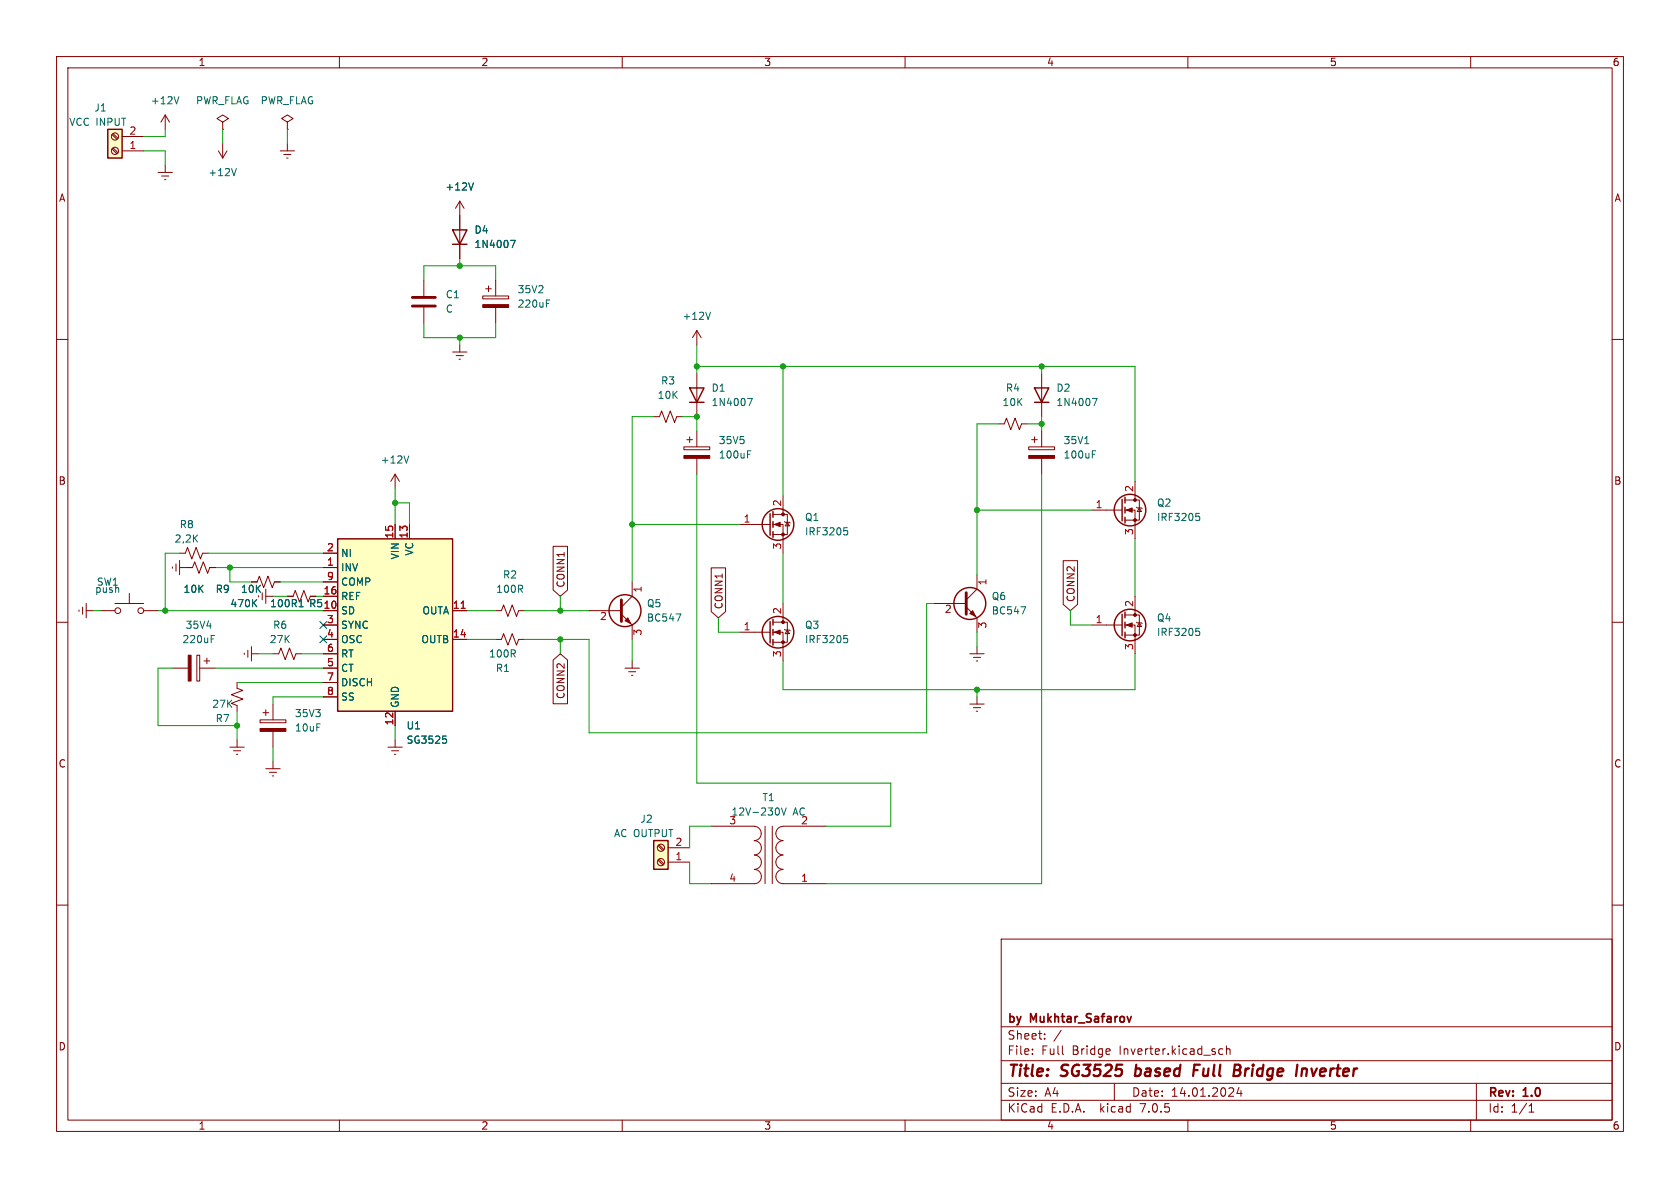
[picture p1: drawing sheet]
<svg xmlns="http://www.w3.org/2000/svg" width="297mm" height="210mm" viewBox="0 0 297 210" stroke-linecap="round" stroke-linejoin="round" font-family="sans-serif">
<g fill="none" stroke="#840000" stroke-width=".18">
<path d="M10 10h277v190h-277zM12 12h273v186h-273zM60 10v2M110 10v2M160 10v2M210 10v2M260 10v2M19.8 23.8l.9 .8M19.8 26.3l.9 .9M20 23.6l.9 .9M20 26.2l.9 .8M21.6 26.7h3.8"/>
<path d="M21.6 24.1h3.8M27.9 30.5h2.6M28.6 31.1h1.2M29.1 31.8h.2M29.2 20.3l-.8 1.3M29.2 20.3v2.6M29.2 29.2v1.3M29.2 20.3l.8 1.3M38.6 26.7l.8 1.2M39.4 21.6l1-.6-1-.7-1 .7 1 .6v1.3M39.4 22.9h.1M39.4 25.4v2.5"/>
<path d="M40.1 26.7l-.7 1.2M49.5 26.7h2.6M50.2 27.3h1.2M50.7 27.9h.2M50.8 21.6l1-.6-1-.7-1 .7 1 .6v1.3M50.8 22.9h.1M50.8 25.4v1.3M81.3 35.6v10.1M81.3 35.6l-.8 1.2M81.3 35.6l.7 1.2M10 60h2M74.9 49.5v2.8"/>
<path d="M74.9 54.4v2.8M85.3 52.3h4.6v.5h-4.6zM85.9 51.1h1M86.4 50.5v1.1M87.6 49.5v2.8M87.6 54.4v2.8M123.2 58.4l-.8 1.3M123.2 58.4v2.6M123.2 58.4l.8 1.3M285 60h2M80 62.2h2.5M80.6 62.9h1.3"/>
<path d="M81.2 63.5h.2M81.3 61v1.2M115.6 73.7h1l.4-1.1 .7 2.1 .8-2.1 .8 2.1 .3-1h1M120.9 79h4.6v.5h-4.6zM121.4 77.7h1M121.9 77.2v1M123.2 66v7.7M123.2 76.2v2.8M176.5 74.9h1l.4-1 .8 2 .8-2 .7 2 .4-1h1M181.9 79h4.5v.5h-4.5zM182.4 77.7h1M182.9 77.2v1"/>
<path d="M184.1 66v7.7M184.1 76.2v2.8M31.1 99.7v1.3M31.7 97.8h1.1l.3-1 .8 2 .8-2 .7 2 .4-1h1M31.7 99.1v2.5M57.1 97.8h2.6M69.8 83.8l-.7 1.3M69.8 83.8v2.6M69.8 92.7v2.6M69.8 83.8l.8 1.3M72.4 92.7v2.6M97.8 96.6h2.5v7.7l-1.2 1.1-1.3-1.1z"/>
<path d="M123.2 81v2.8M130.8 92.7h5.3M136.7 92.7h1.7v5.1M136.7 90.9h2.5v3.6h-2.5M138.4 87.6v3.3M138.7 92.2l.1 .1h.8l.1 .2M139.2 92.3l.4 .7h-.8zM184.1 81v2.8M188 99.1h2.5v7.7l-1.3 1.2-1.2-1.2zM193 90.2h5.4M198.9 90.2h1.8v5.1M198.9 88.4h2.5v3.5h-2.5"/>
<path d="M200.7 85.1v3.3M200.9 89.7l.1 .1h.8l.1 .1M201.4 89.8l.4 .6h-.8zM10 110h2M14 107.8v.3M14.6 107.3v1.3M15.2 108h1.3M15.2 106.7v2.5M17.8 108h2.5M20.3 106.7h5.1M22.9 104.9v1.8M25.4 108h2.5"/>
<path d="M30.5 100.2v.3M30.5 118.1h2.8M31.7 100.3h2.3l.4-1 .8 2 .7-2 .8 2 .4-1h1M34.8 115.8h.5v4.6h-.5zM35.3 118.1h2.8M36.1 116.8h1M36.6 116.3v1M43.2 115.4v.3M43.8 114.9v1.3M44.4 102.9h1.1l.3-1 .8 2 .8-2 .7 2 .4-1h1M44.4 115.6h1.3M44.4 114.3v2.5"/>
<path d="M46.4 104.8v1.2M47 105.4h1.3M47 104.1v2.6M48.3 115.6h1l.4-1 .7 2 .8-2 .7 2 .4-1h1M50.8 105.4h1l.4-1 .8 2 .7-2 .8 2 .4-1h1M57.1 105.4h2.6M57.1 102.9h2.6M57.1 115.6h2.6M57.1 100.3h2.6M57.1 108h2.6M57.1 118.1h2.6M57.1 113h2.6"/>
<path d="M57.1 110.5h2.6M80 108h2.5M80 113h2.5M87.6 108h1l.4-1.1 .8 2.1 .8-2.1 .7 2.1 .4-1h1M87.6 113h1l.4-1 .8 2 .8-2 .7 2 .4-1h1M97.8 116.7l1.3-1.1 1.2 1.1v7.7h-2.5zM104.1 108h5.8M109.9 108.6l1.9 1.9v2.5M110.5 118.1h2.5M111.1 118.7h1.3M111.6 119.4h.3M111.8 102.9v2.5l-1.9 1.9"/>
<path d="M111.8 116.8v1.3M125.7 100.4h2.6v7.7l-1.3 1.1-1.3-1.1zM130.8 111.8h5.3M136.7 111.8h1.7v5M136.7 110h2.5v3.5h-2.5M138.4 106.7v3.3M138.7 111.3l.1 .1h.8l.1 .1M139.2 111.4l.4 .6h-.8zM165.1 106.7h5.7M170.8 107.3l1.9 1.9v2.6M171.4 115.6h2.6M172.1 116.2h1.3"/>
<path d="M172.6 116.8h.2M172.7 101.6v2.5l-1.9 1.9M172.7 114.3v1.3M193 110.5h5.4M198.9 110.5h1.8v5.1M198.9 108.7h2.5v3.6h-2.5M200.7 105.4v3.3M200.9 110l.1 .1h.8l.1 .1M201.4 110.1l.4 .6h-.8zM285 110h2M40.6 132.1h2.6M41.3 132.7h1.2"/>
<path d="M41.8 133.4h.2M41.9 120.7v1l1 .3-2 .8 2 .8-2 .7 1 .4v1M41.9 130.8v1.3M46 127.3h4.5v.5h-4.5zM46.5 126h1M47 135.9h2.5M47 125.5v1M47.6 136.5h1.3M48.1 137.2h.3M48.3 124.5v2.8M48.3 129.3v2.8M48.3 134.6v1.3"/>
<path d="M57.1 120.7h2.6M57.1 123.2h2.6M68.6 132.1h2.5M69.2 132.7h1.3M69.7 133.4h.3M69.8 125.7v2.6M69.8 130.8v1.3M171.4 124.5h2.6M172.1 125.1h1.3M172.6 125.7h.2M172.7 123.2v1.3M10 160h2"/>
<path d="M116.3 149.5l.9 .9M116.3 152.1l.9 .8M116.5 149.4l.9 .8M116.5 151.9l.9 .8M118.1 152.4h3.8M118.1 149.9h3.8M125.7 146.1h7.6a1.26 1.26 0 0 1 1.3 1.2 1.26 1.26 0 0 1-1.3 1.3M133.3 148.6a1.26 1.26 0 0 1 1.3 1.3 1.26 1.26 0 0 1-1.3 1.2M133.3 151.2a1.26 1.26 0 0 1 1.3 1.2 1.26 1.26 0 0 1-1.3 1.3M133.3 153.7a1.26 1.26 0 0 1 1.3 1.3 1.26 1.26 0 0 1-1.3 1.2h-7.6M135.3 146.1v10.1M136.5 146.1v10.1"/>
<path d="M138.4 148.6a1.26 1.26 0 0 0-1.2 1.3 1.26 1.26 0 0 0 1.2 1.2M138.4 151.2a1.26 1.26 0 0 0-1.2 1.2 1.26 1.26 0 0 0 1.2 1.3M138.4 153.7a1.26 1.26 0 0 0-1.2 1.3 1.26 1.26 0 0 0 1.2 1.2h7.6M146 146.1h-7.6a1.26 1.26 0 0 0-1.2 1.2 1.26 1.26 0 0 0 1.2 1.3M285 160h2M177 166h108v32h-108zM60 198v2M110 198v2M160 198v2M177 194.5h108M177 191.5h108M177 187.5h108"/>
<path d="M177 181.5h108M182.5 186.3v.1M182.5 185.5v.1M184.7 183.6v.1M184.7 182.8v.1M187.6 182.1l-1.3 2M187.9 186.3l.1 .1M196 185.4l.2 .4-.7 .1M196.2 186.3l-.2 .1M197 191.5v3M210 198v2M216.2 185.5l-.5-.1-.2 .3v.4l.1 .2h.6"/>
<path d="M216.8 185.5l.2-.1 .4 .1 .1 .9M216.8 184.9v1.5M217.2 193.8h.9M218 192.4v.5M219 192.2l-.3 1.1h.9M219.4 192.8v1M260 198v2M261 191.5v6.5M270.3 196.6h.9M270.3 195.5l.4-.4v1.5"/>
<circle cx="20.3" cy="26.7" r=".63"/>
<circle cx="20.3" cy="24.1" r=".63"/>
<circle cx="20.8" cy="108" r=".51"/>
<circle cx="24.9" cy="108" r=".51"/>
<circle cx="116.8" cy="152.4" r=".63"/>
<circle cx="116.8" cy="149.9" r=".63"/>
</g>
<path d="M211.1 189.2h.6M212.1 188.2h-.9l-.3 2M218.2 189.2h.7M218.9 189.2l.2 .1M219 188.2h-.7l-.2 2 .9-.1M219.1 189.1l-.2 .1M230.2 188.9l-.1 1.3M230.8 188.9l-.6 .2" fill="none" stroke="#840000" stroke-width=".4"/>
<path d="M200 179.7l-.4 1" fill="none" stroke="#840000" stroke-width=".3"/>
<g fill="none" stroke="#840000" stroke-width=".25">
<path d="M19 22.9h2.6v5h-2.6zM80 40.6h2.5l-1.2 2.6zM80 43.2h2.5M121.9 68.6h2.6l-1.3 2.5zM121.9 71.1h2.6M182.9 68.6h2.5l-1.3 2.5zM182.9 71.1h2.5M59.7 95.3h20.3v30.4h-20.3zM136.1 90.8v3.8M136.7 90.4v1M136.7 92.2v1M136.7 94v1"/>
<path d="M198.4 88.3v3.8M198.9 87.9v1M198.9 89.7v1M198.9 91.4v1.1M136.1 109.9v3.8M136.7 109.5v1M136.7 111.3v1M136.7 113v1M198.4 108.6v3.8M198.9 108.2v1M198.9 110v1M198.9 111.8v1"/>
<path d="M115.6 148.6h2.5v5.1h-2.5z"/>
<circle cx="137.5" cy="92.7" r="2.79"/>
<circle cx="199.8" cy="90.2" r="2.79"/>
<circle cx="110.5" cy="107.9" r="2.82"/>
<circle cx="137.5" cy="111.8" r="2.79"/>
<circle cx="171.4" cy="106.7" r="2.82"/>
<circle cx="199.8" cy="110.5" r="2.79"/>
</g>
<g fill="#840000" stroke="#840000" stroke-width=".18">
<path d="M136.9 92.7l1-.4v.8z"/>
<path d="M120.9 80.5h4.6v.5h-4.6z"/>
<path d="M136.9 111.8l1-.4v.7z"/>
<path d="M46 128.8h4.5v.5h-4.5z"/>
<path d="M171.4 108.5l.6-.5 .5 1z"/>
<path d="M181.9 80.5h4.5v.5h-4.5z"/>
<path d="M199.1 90.2l1.1-.4v.8z"/>
<path d="M199.1 110.5l1.1-.4v.8z"/>
<path d="M110.5 109.7l.5-.5 .5 1z"/>
<path d="M85.3 53.8h4.6v.6h-4.6z"/>
<path d="M33.3 115.8h.5v4.6h-.5z"/>
<circle cx="138.4" cy="94.5" r=".25"/>
<circle cx="138.4" cy="90.9" r=".25"/>
<circle cx="138.4" cy="113.5" r=".25"/>
<circle cx="138.4" cy="110" r=".25"/>
<circle cx="200.7" cy="91.9" r=".25"/>
<circle cx="200.7" cy="88.4" r=".25"/>
<circle cx="200.7" cy="112.3" r=".25"/>
<circle cx="200.7" cy="108.7" r=".25"/>
</g>
<g fill="none" stroke="#006464" stroke-width=".18">
<path d="M31.6 17.1l-.4 1.3M41.8 29.8l-.4 1.3M83.7 32.3l-.4 1.3M90.2 42.5h.9l-.6 1.3M96.6 53h.6M125.6 55.2l-.4 1.3M132.2 79.7h.6M132.2 70.4h.8l-.5 1.3M191.8 78.4h.7M193.1 79.7h.6M193.1 70.4h.9l-.6 1.3M72.3 80.6l-.5 1.3"/>
<path d="M149.2 93.3h.6M149.3 93.8h.3l.3 .2-.1 .5-.5 .1M211.4 90.7h.6M211.6 91.2h.3l.2 .3-.1 .5h-.4M37.3 112.3h.6M52.9 107.3h.7M53.1 106.2l.1-.2v1.3M119.5 108.5h.9l-.6 1.3M149.2 112.3h.6M149.3 112.8h.3l.3 .3-.1 .4-.5 .1M180.5 107.3h.8l-.5 1.2M211.4 111.1h.6"/>
<path d="M211.6 111.6h.3l.2 .2-.1 .5h-.4M78.3 130.1h.6M78.8 130.7l.2 .1-.2 .5M137.7 142.9l.1 .4-.1 .7M138.1 142.8l.5 1.3 .4-1.3"/>
</g>
<path d="M72.9 54.1h4.1M72.9 52.6h4.1M109.9 106v3.9M170.8 104.8v3.8" fill="none" stroke="#840000" stroke-width=".51"/>
<g fill="#ffffc2" stroke="#ffffc2" stroke-width=".18">
<path d="M115.6 148.6h2.5v5.1h-2.5z"/>
<path d="M19 22.9h2.6v5h-2.6z"/>
<path d="M59.7 95.3h20.3v30.4h-20.3z"/>
</g>
<path d="M81.5 107.5h.7" fill="none" stroke="#a90000" stroke-width=".18"/>
<g fill="none" stroke="#009600" stroke-width=".18">
<path d="M25.4 26.7h3.8v2.5M29.2 22.9v1.2h-3.8M39.4 22.9v2.5M50.8 22.9v2.5M74.9 49.5v-2.5h12.7v2.5M74.9 57.2v2.5h12.7v-2.5M81.3 45.7v1.3M81.3 59.7v1.3M115.6 73.7h-3.8v29.2M120.6 73.7h2.6v2.5M123.2 64.8h77.5v20.3M123.2 61v5"/>
<path d="M138.4 64.8v22.8M176.5 74.9h-3.8v26.7M181.6 74.9h2.5M184.1 64.8v1.2M184.1 73.7v2.5M31.7 97.8h-2.5v10.2M36.8 97.8h20.3M69.8 88.9h2.6v3.8M69.8 86.4v6.3M111.8 92.7h19M123.2 83.8v54.6h34.3v7.7h-11.5M138.4 97.8v8.9"/>
<path d="M172.7 90.2h20.3M184.1 83.8v72.4h-38.1M200.7 95.3v10.1M16.5 108h1.3M27.9 108h29.2M30.5 118.1h-2.6v10.2h14M38.1 118.1h19M38.1 100.3h19M40.6 100.3v2.6h3.8M45.7 115.6h2.6M48.3 105.4h2.5M49.5 102.9h7.6"/>
<path d="M53.3 115.6h3.8M55.9 105.4h1.2M82.5 108h5.1M82.5 113h5.1M92.7 108h11.4M99.1 105.4v2.6M99.1 113v2.6M111.8 113v3.8M127 109.2v2.6h3.8M165.1 106.7h-1.3v22.8h-59.7v-16.5h-11.4M172.7 111.8v2.5M189.2 108v2.5h3.8"/>
<path d="M200.7 115.6v6.3h-62.3v-5.1M41.9 120.7h15.2M41.9 125.7v5.1M48.3 132.1v2.5M57.1 123.2h-8.8v1.3M69.8 128.3v2.5M172.7 121.9v1.3M121.9 152.4v3.8h3.8M125.7 146.1h-3.8v3.8"/>
</g>
<path d="M56.5 109.9l1.3 1.2M56.5 112.4l1.3 1.2M57.8 109.9l-1.3 1.2M57.8 112.4l-1.3 1.2" fill="none" stroke="#000084" stroke-width=".18"/>
<g fill="#009600" stroke="#009600" stroke-width=".18">
<circle cx="138.4" cy="64.8" r=".46"/>
<circle cx="123.2" cy="64.8" r=".46"/>
<circle cx="184.1" cy="64.8" r=".46"/>
<circle cx="123.2" cy="73.7" r=".46"/>
<circle cx="184.1" cy="74.9" r=".46"/>
<circle cx="172.7" cy="90.2" r=".46"/>
<circle cx="69.8" cy="88.9" r=".46"/>
<circle cx="81.3" cy="47" r=".46"/>
<circle cx="81.3" cy="59.7" r=".46"/>
<circle cx="111.8" cy="92.7" r=".46"/>
<circle cx="99.1" cy="108" r=".46"/>
<circle cx="99.1" cy="113" r=".46"/>
<circle cx="172.7" cy="121.9" r=".46"/>
<circle cx="29.2" cy="108" r=".46"/>
<circle cx="40.6" cy="100.3" r=".46"/>
<circle cx="41.9" cy="128.3" r=".46"/>
</g>
<g font-size="2.8" fill="#840000">
<text x="178" y="190.8">Title:</text>
<text x="187.5" y="190.8">SG3525</text>
<text x="201.1" y="190.8">based</text>
<text x="212" y="190.8">Full</text>
<text x="219.7" y="190.8">Bridge</text>
<text x="231.4" y="190.8">Inverter</text>
</g>
<g font-size="2.1" fill="#840000">
<text x="178" y="183.9">Sheet:</text>
<text x="178" y="181.1">by</text>
<text x="182.1" y="181.1">Mukhtar_Safarov</text>
<text x="178" y="186.6">File:</text>
<text x="184" y="186.6">Full</text>
<text x="189.4" y="186.6">Bridge</text>
<text x="197.8" y="186.6">Inverter.kicad_sch</text>
<text x="178" y="196.8">KiCad</text>
<text x="178" y="194">Size:</text>
<text x="184.6" y="194">A4</text>
<text x="185.7" y="196.8">E.D.A.</text>
<text x="194.4" y="196.8">kicad</text>
<text x="200" y="194">Date:</text>
<text x="201.5" y="196.8">7.0.5</text>
<text x="206.9" y="194">14.01.2024</text>
<text x="263" y="194.2">Rev:</text>
<text x="263" y="196.8">Id:</text>
<text x="267" y="196.8">1/1</text>
<text x="269.2" y="194.2">1.0</text>
</g>
<g font-size="1.8" fill="#840000">
<text x="35" y="11.8">1</text>
<text x="85" y="11.8">2</text>
<text x="135" y="11.8">3</text>
<text x="185" y="11.8">4</text>
<text x="235" y="11.8">5</text>
<text x="285" y="11.8">6</text>
<text x="10.4" y="35.8">A</text>
<text x="285.4" y="35.8">A</text>
<text x="10.3" y="85.8">B</text>
<text x="285.3" y="85.8">B</text>
<text x="100" y="104" transform="rotate(-90 100 104)">CONN1</text>
<text x="127.9" y="107.8" transform="rotate(-90 127.9 107.8)">CONN1</text>
<text x="190.1" y="106.5" transform="rotate(-90 190.1 106.5)">CONN2</text>
<text x="100" y="123.6" transform="rotate(-90 100 123.6)">CONN2</text>
<text x="10.3" y="135.8">C</text>
<text x="285.3" y="135.8">C</text>
<text x="10.3" y="185.8">D</text>
<text x="285.3" y="185.8">D</text>
<text x="35" y="199.8">1</text>
<text x="85" y="199.8">2</text>
<text x="135" y="199.8">3</text>
<text x="185" y="199.8">4</text>
<text x="235" y="199.8">5</text>
<text x="285" y="199.8">6</text>
</g>
<g font-size="1.8" fill="#006464">
<text x="12.2" y="22.4">VCC INPUT</text>
<text x="16.6" y="19.9">J1</text>
<text x="26.6" y="18.6">+12V</text>
<text x="34.6" y="18.6">PWR_FLAG</text>
<text x="46" y="18.6">PWR_FLAG</text>
<text x="36.8" y="31.3">+12V</text>
<text x="78.7" y="33.8">+12V</text>
<text x="83.8" y="41.5">D4</text>
<text x="83.8" y="44">1N4007</text>
<text x="78.7" y="52.9">C1</text>
<text x="91.4" y="52">35V2</text>
<text x="78.7" y="55.4">C</text>
<text x="91.4" y="54.5">220uF</text>
<text x="120.6" y="56.7">+12V</text>
<text x="116.2" y="70.7">10K</text>
<text x="116.8" y="68.1">R3</text>
<text x="125.7" y="69.4">D1</text>
<text x="125.7" y="71.9">1N4007</text>
<text x="177.2" y="71.9">10K</text>
<text x="177.8" y="69.4">R4</text>
<text x="186.7" y="69.4">D2</text>
<text x="186.7" y="71.9">1N4007</text>
<text x="67.2" y="82.1">+12V</text>
<text x="127" y="78.7">35V5</text>
<text x="127" y="81.2">100uF</text>
<text x="188" y="78.7">35V1</text>
<text x="188" y="81.2">100uF</text>
<text x="204.5" y="89.7">Q2</text>
<text x="31.7" y="93.5">R8</text>
<text x="142.2" y="92.3">Q1</text>
<text x="142.2" y="94.8">IRF3205</text>
<text x="204.5" y="92.3">IRF3205</text>
<text x="30.8" y="96.1">2,2K</text>
<text x="60.2" y="101.2">INV</text>
<text x="60.2" y="98.6">NI</text>
<text x="70.7" y="98.9" transform="rotate(-90 70.7 98.9)">VIN</text>
<text x="73.2" y="98.2" transform="rotate(-90 73.2 98.2)">VC</text>
<text x="16.7" y="105">push</text>
<text x="17.1" y="103.7">SW1</text>
<text x="32.4" y="105">10K</text>
<text x="38.1" y="105">R9</text>
<text x="40.7" y="107.5">470K</text>
<text x="42.5" y="105">10K</text>
<text x="47.7" y="107.5">100R1</text>
<text x="54.6" y="107.5">R5</text>
<text x="60.2" y="106.2">REF</text>
<text x="60.2" y="103.7">COMP</text>
<text x="87.7" y="105">100R</text>
<text x="88.9" y="102.4">R2</text>
<text x="114.3" y="107.5">Q5</text>
<text x="175.3" y="106.2">Q6</text>
<text x="32.2" y="113.9">220uF</text>
<text x="32.8" y="111.3">35V4</text>
<text x="47.6" y="113.9">27K</text>
<text x="48.2" y="111.3">R6</text>
<text x="60.2" y="108.8">SD</text>
<text x="60.2" y="111.3">SYNC</text>
<text x="60.2" y="113.9">OSC</text>
<text x="74.5" y="113.9">OUTB</text>
<text x="74.7" y="108.8">OUTA</text>
<text x="114.3" y="110">BC547</text>
<text x="142.2" y="111.3">Q3</text>
<text x="142.2" y="113.9">IRF3205</text>
<text x="175.3" y="108.8">BC547</text>
<text x="204.5" y="110">Q4</text>
<text x="204.5" y="112.6">IRF3205</text>
<text x="60.2" y="118.9">CT</text>
<text x="60.2" y="116.4">RT</text>
<text x="86.4" y="116.4">100R</text>
<text x="87.6" y="118.9">R1</text>
<text x="37.5" y="125.3">27K</text>
<text x="60.2" y="121.5">DISCH</text>
<text x="60.2" y="124">SS</text>
<text x="70.7" y="125.2" transform="rotate(-90 70.7 125.2)">GND</text>
<text x="38.1" y="127.8">R7</text>
<text x="52.1" y="126.9">35V3</text>
<text x="52.1" y="129.5">10uF</text>
<text x="71.8" y="131.6">SG3525</text>
<text x="71.8" y="129.1">U1</text>
<text x="134.7" y="141.8">T1</text>
<text x="108.5" y="148.1">AC OUTPUT</text>
<text x="113.1" y="145.6">J2</text>
<text x="128.9" y="145.8">3</text>
<text x="129.3" y="144.3">12V-230V</text>
<text x="140.1" y="144.3">AC</text>
<text x="141.6" y="145.8">2</text>
</g>
<g font-size="1.8" fill="#a90000">
<text x="22.8" y="23.9">2</text>
<text x="22.8" y="26.4">1</text>
<text x="138.2" y="89.6" transform="rotate(-90 138.2 89.6)">2</text>
<text x="193.6" y="89.9">1</text>
<text x="200.4" y="87" transform="rotate(-90 200.4 87)">2</text>
<text x="69.6" y="95.3" transform="rotate(-90 69.6 95.3)">15</text>
<text x="72.1" y="95.3" transform="rotate(-90 72.1 95.3)">13</text>
<text x="131.4" y="92.5">1</text>
<text x="200.4" y="94.6" transform="rotate(-90 200.4 94.6)">3</text>
<text x="57.8" y="100.1">1</text>
<text x="57.8" y="97.5">2</text>
<text x="138.2" y="97.2" transform="rotate(-90 138.2 97.2)">3</text>
<text x="57.1" y="107.7">10</text>
<text x="57.1" y="105.2">16</text>
<text x="57.8" y="102.6">9</text>
<text x="80" y="107.7">11</text>
<text x="113.7" y="104.8" transform="rotate(-90 113.7 104.8)">1</text>
<text x="174.6" y="103.5" transform="rotate(-90 174.6 103.5)">1</text>
<text x="200.4" y="107.3" transform="rotate(-90 200.4 107.3)">2</text>
<text x="57.8" y="110.2">3</text>
<text x="57.8" y="112.8">4</text>
<text x="80" y="112.8">14</text>
<text x="106" y="109.9">2</text>
<text x="113.7" y="112.4" transform="rotate(-90 113.7 112.4)">3</text>
<text x="131.4" y="111.5">1</text>
<text x="138.2" y="108.6" transform="rotate(-90 138.2 108.6)">2</text>
<text x="167" y="108.6">2</text>
<text x="174.6" y="111.2" transform="rotate(-90 174.6 111.2)">3</text>
<text x="193.6" y="110.2">1</text>
<text x="57.8" y="117.9">5</text>
<text x="57.8" y="115.3">6</text>
<text x="138.2" y="116.2" transform="rotate(-90 138.2 116.2)">3</text>
<text x="200.4" y="115" transform="rotate(-90 200.4 115)">3</text>
<text x="57.8" y="120.4">7</text>
<text x="57.8" y="122.9">8</text>
<text x="69.6" y="128.3" transform="rotate(-90 69.6 128.3)">12</text>
<text x="119.3" y="149.6">2</text>
<text x="119.3" y="152.1">1</text>
<text x="128.9" y="156">4</text>
<text x="141.6" y="156">1</text>
</g>
</svg>
